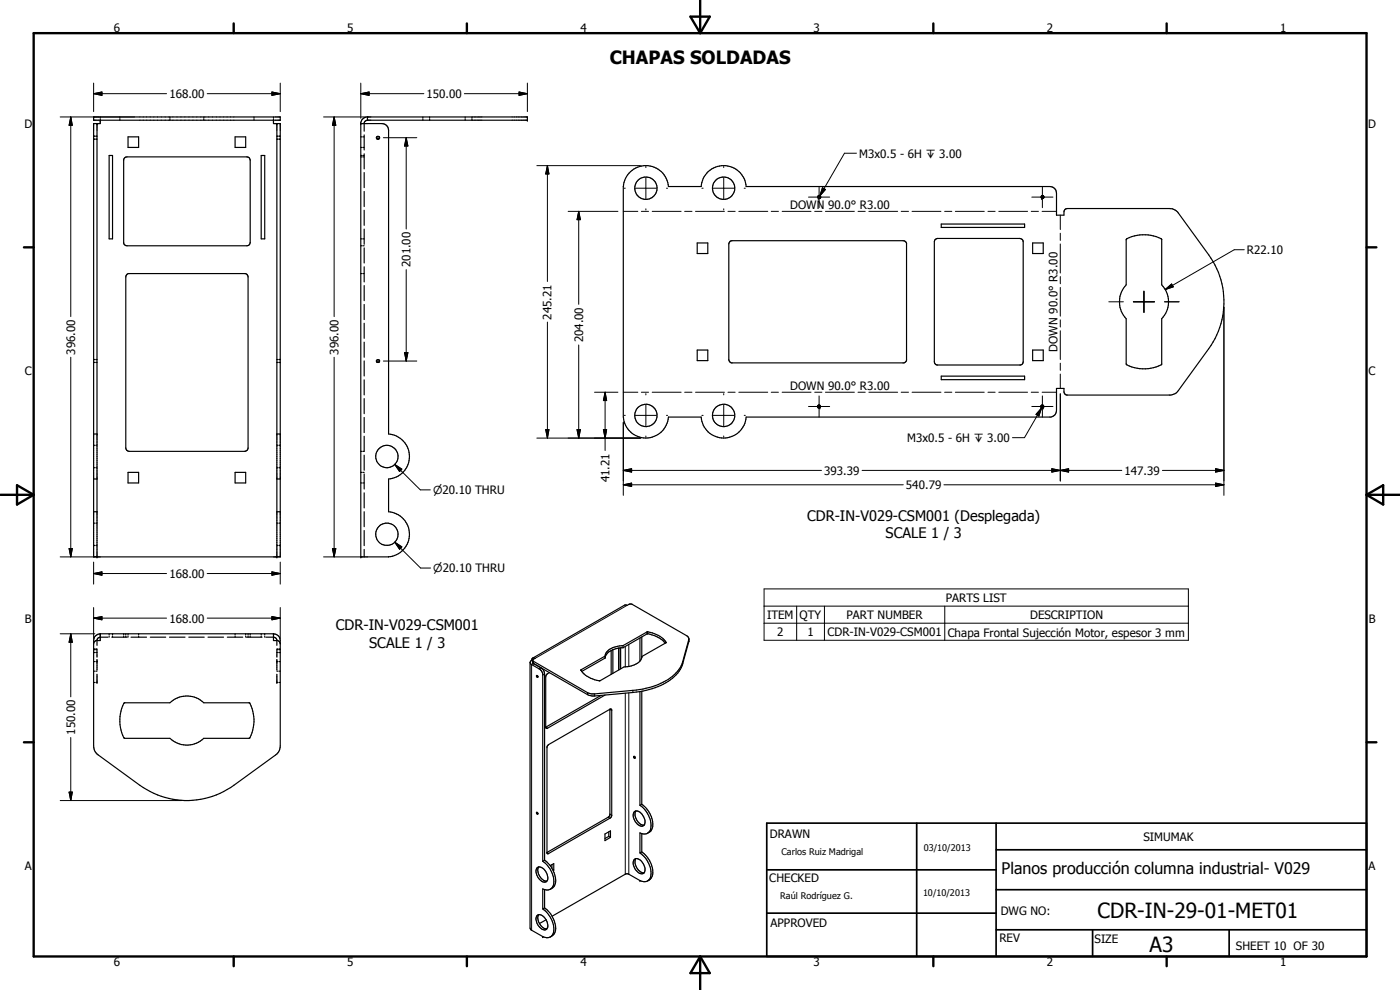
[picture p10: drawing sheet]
<svg xmlns="http://www.w3.org/2000/svg" width="420mm" height="297mm" viewBox="0 0 420 297" stroke-linecap="round" stroke-linejoin="round" font-family="sans-serif">
<g fill="none" stroke="#000" stroke-width=".35">
<path d="M28.1 35.1h56v1h-56zM29.1 37.1v130M30.1 35.7v1.4h-2v130h56v-130h-2v-1.4M30.1 35.1v.3M36 35.1v.3M36 35.7v.4M51 35.1v.3M51 35.7v.4M61.2 35.1v.3M61.2 35.7v.4M76.2 35.1v.3M76.2 35.7v.4"/>
<path d="M82.1 35.1v.3M83.1 37.1v130M110.3 36.1h48v-1h-48.4l-.9 .5-.7 1.1v130.4h8.3a6.8 6.8 0 0 0 6.3-6.8 6.8 6.8 0 0 0-6.3-6.8v-9.8a6.8 6.8 0 0 0 6.3-6.7 6.8 6.8 0 0 0-6.3-6.8v-91.1a2 2 0 0 0-2-2h-6.3M110.3 35.1v1M110.3 36.1l-.7 .2-.3 .6v2.5M126.9 35.1v.3M126.9 35.7v.4M128.9 35.1v.3M128.9 35.7v.4M139.6 35.1v.3M139.6 35.7v.4M141.6 35.1v.3"/>
<path d="M141.6 35.7v.4M28.1 40.9h.3M28.1 41.7h.3M28.8 40.9h.3M28.8 41.7h.3M32.8 46.7h1v25h-1zM37.3 47.5l.8-.4h36l.6 .2 .4 .8v24.7l-.2 .6-.8 .3h-36.4l-.6-.8v-25zM38.4 41.1h3.2v3.1h-3.2zM70.6 41.1h3.1v3.1h-3.1zM78.4 46.7h1v25h-1zM83.1 40.9h.3M83.1 41.7h.3"/>
<path d="M83.8 40.9h.3M83.8 41.7h.3M108.3 46.7h.3M108.3 44.2h.3M108.3 41.1h.3M108.3 47.1h.3M108.9 46.7h.4M108.9 44.2h.4M108.9 41.1h.4M108.9 47.1h.4M109.3 40.5v4.5M109.3 46.1v4.6"/>
<path d="M109.3 51.8v4.5M109.3 57.4v4.6M188.8 51.9a6.8 6.8 0 0 1 7.2-1.8 6.8 6.8 0 0 1 4.6 5.9h9.8a6.8 6.8 0 0 1 6.8-6.3 6.8 6.8 0 0 1 6.7 6.3h91.2a2 2 0 0 1 2 2v6.6h2.2l.1-1.5 .3-.3 .6-.2 31.6 .1 1.5 .9 9.3 12.9a24 24 0 0 1 0 28.1l-9.1 12.6-.9 .9-1.3 .4h-31.3l-.7-.5-.1-1.5h-2.2v6.6a1.98 1.98 0 0 1-1.7 2h-91.5a6.8 6.8 0 0 1-6.7 6.3 6.8 6.8 0 0 1-6.8-6.3h-9.8a6.8 6.8 0 0 1-6.8 6.3 6.8 6.8 0 0 1-6.7-6.3v-69.1a6.9 6.9 0 0 1 1.7-4.1zM108.3 71.7h.3M108.3 73.7h.3M108.9 71.7h.4M108.9 73.7h.4M109.3 63.1v4.5M109.3 68.7v4.6M109.3 74.4v4.5M209.2 72.9h3.2v3.2h-3.2zM219.1 72.4l.6-.2h51.3l.7 .2 .4 .6-.1 35.3-.7 .6-52-.1-.6-.9v-34.7z"/>
<path d="M280.6 71.9l.8-.4h24.7l.8 .4 .2 .7v35.9l-.4 .8-.4 .2h-25.1l-.7-.5-.1-36.4zM282.5 67.2h25v1h-25zM309.9 72.9h3.2v3.2h-3.2zM338.2 71.6a11.3 11.3 0 0 1 10.4 .2v13.7a7.3 7.3 0 0 1 0 10.1v13.7a11 11 0 0 1-10.6 0v-13.7a7.5 7.5 0 0 1 0-10.1v-13.6zM38.1 82.3l.5-.2h35l.7 .5 .2 51.8-.4 .8-.7 .2h-34.6l-.9-.5-.2-51.8zM108.3 82.1h.3M108.9 82.1h.4M109.3 80.1v4.5M109.3 85.7v4.5M109.3 91.4v4.5M109.3 97v4.5M28.1 107.9h.3"/>
<path d="M28.1 108.7h.3M28.8 107.9h.3M28.8 108.7h.3M83.1 107.9h.3M83.1 108.7h.3M83.8 107.9h.3M83.8 108.7h.3M109.3 102.7v4.5M109.3 108.3v4.5M109.3 114v4.5M109.3 119.6v4.5M209.2 105h3.2v3.2h-3.2z"/>
<path d="M282.5 112.9h25v1h-25zM309.9 105h3.2v3.2h-3.2zM28.1 130.2h1M28.1 133.6h.3M28.8 133.6h.3M83.1 130.2h1M83.1 133.6h.3M83.8 133.6h.3M108.3 135.4h.3M109.3 130.9v4.5h-.4M109.3 125.3v4.5M109.3 136.6v4.5"/>
<path d="M28.1 153.5h1M28.1 143.7h1M28.1 140.3h.3M28.1 157h.3M28.8 140.3h.3M28.8 157h.3M38.4 141.7h3.2v3.2h-3.2zM70.6 141.7h3.1v3.2h-3.1zM83.1 153.5h1M83.1 143.7h1M83.1 140.3h.3M83.1 157h.3"/>
<path d="M83.8 140.3h.3M83.8 157h.3M108.3 144.9h.3M108.3 141.7h.3M108.9 144.9h.4M108.9 141.7h.4M109.3 142.2v4.5M109.3 147.9v4.5M109.3 153.5v4.5M109.3 159.2v4.5M28.1 167h1M28.1 163.7h.3"/>
<path d="M28.8 163.7h.3M83.1 167h1M83.1 163.7h.3M83.8 163.7h.3M109.3 164.8v2.3M28.1 198.5h.3M28.1 194.9h.3M28.1 195.7h.3M28.1 194.7h.3M28.8 198.5h.3M28.8 194.9h.3M28.8 195.7h.3"/>
<path d="M28.8 194.7h.3M29.1 195.1v2.1M29.1 197.9v3.1M30.1 190.2a2.09 2.09 0 0 0-2 2v31.6l.3 1.3 1.1 1.4 12.5 9.1a24 24 0 0 0 28.2 0l12.5-9.1 1.2-1.4 .2-1.3v-31.6a2 2 0 0 0-2-2M30.1 190.2v2h-1.2l-.8 .8M30.1 190.2h52M32.4 191.2h-2.3l-.6 .2-.4 .5v1.7M32.8 190.2v.3M32.8 190.9v.3M33.6 191.2h4.6M33.8 190.2v.3M33.8 190.9v.3"/>
<path d="M37.1 190.2v.3M37.1 190.9v.3M37.7 190.2v.3M37.7 190.9v.3M38.4 190.2v.3M38.4 190.9v.3M39.3 191.2h4.7M41.6 190.2v.3M41.6 190.9v.3M45.1 191.2h4.6M50.9 191.2h4.6M56.7 191.2h4.6"/>
<path d="M62.4 191.2h4.7M68.2 191.2h4.6M70.6 190.2v.3M70.6 190.9v.3M73.7 190.2v.3M73.7 190.9v.3M74 191.2h4.6M74.5 190.2v.3M74.5 190.9v.3M75.1 190.2v.3M75.1 190.9v.3M78.4 190.2v.3"/>
<path d="M78.4 190.9v.3M79.4 190.2v.3M79.4 190.9v.3M79.8 191.2h2.3l.6 .2 .4 .5v1.7M82.1 190.2v2h1.2l.6 .4 .2 .6M83.1 195.1v2.1M83.1 197.9v3.1M83.1 198.5h.3M83.1 194.9h.3M83.1 195.7h.3M83.1 194.7h.3M83.8 198.5h.3"/>
<path d="M83.8 194.9h.3M83.8 195.7h.3M83.8 194.7h.3M159.1 198.8l.2 .5 2.7 1.5 .6 .7 .3 .8v56.1M159.1 198.8v79.7l.2 .5 3.6 2a2.23 2.23 0 0 0 2.6-.1 2.23 2.23 0 0 0 .7-2.6 8 8 0 0 0-3.3-5.6M159.5 198.2l-.4 .6M159.5 198.2l.3 .1M159.8 197.5l27.6-15.9 .8 .1 .8-.5 .6 .1 16.6 9.5a1.55 1.55 0 0 1 .5 1.8l-1.8 6.6a12.7 12.7 0 0 1-9.2 7.4l-2.8 .7-3 .5-11.4 1-1.6-.1-16.8-9.6M159.8 197.5h.8l-.8 .6M159.8 198.1v.7l.3 .3M159.8 197.5l-.3 .7M160.1 199.1l2.5 1.4 .5 .7 .3 1v55.9"/>
<path d="M181.6 196.8l-7.2 4.2a5.7 5.7 0 0 0 4.1 3l1.6 .3 7.2-4.2a5.4 5.4 0 0 0 5.3-2.8M181.6 196.8v.6M181.6 197.4l-7 4.1M183.4 195.2l-1.3 1-.5 1.2M183.4 195.2v7.1M183.9 194.9v7.1M185.7 194.4v6.6M186.3 194.4v6.3M187 193.7l7.2-4.1a2.65 2.65 0 0 1 2.2 .5 5.7 5.7 0 0 1 3.4 2.8l-7.2 4.1v.3M187 194.4l-1.7 .1-1.9 .7M187 193.7v.7M187 193.7a5.4 5.4 0 0 0-5.4 2.8v.3"/>
<path d="M192.1 191.4v6.9M192.6 191.1v6.2M199.7 193a8.5 8.5 0 0 0-5.5-2.8l-7.2 4.2M206.7 191.8l-1.8 6.7a11.4 11.4 0 0 1-7.4 6.9 29.2 29.2 0 0 1-7.6 1.7l-11.4 1.1-1.9-.3-16.6-9.5-.2-.3M28.1 204.8h.3M28.1 201.4h.3M28.8 201.4h.3M29.1 202.3v2.5h-.3M37.2 211l.2-.1h13.6a7.3 7.3 0 0 1 10.2 0h13.6a10.8 10.8 0 0 1 0 10.6h-13.6a7.3 7.3 0 0 1-10.2 0h-13.5a8.6 8.6 0 0 1-1.5-6.5l.5-2.4zM83.1 202.3v2.5h.3M83.1 201.4h.3M83.8 204.8h.3"/>
<path d="M83.8 201.4h.3M161.4 203.2h.1M164.9 201.8l-.8 .6-.3 .7v15.1M180.4 208.7l-16.6 9.5M181.6 208.5l-17.4 10.1-.4-.4M183 212.8v31.8l-.5 .6-18.3 10.6M192.1 207.5v34.1M192.6 207.4v33.9M164.3 223.8l18.7-11 .3-.1 .3 .3v31.8l-.4 .6-18.7 10.8-.3-.3zM190.2 227l.4 .1-.1 .4h-.2zM162.9 258.4a7 7 0 0 1 3 7.6 2.03 2.03 0 0 1-3 .7v6M163.4 258.1a7.4 7.4 0 0 1 3.1 7.4l-.6 .8-.7 .5"/>
<path d="M163.4 258.1l-.5 .3M165.1 259.7l1.1-.6v2M165.6 259.4v1.1M181.6 250.2l1.6-.9v1.9l-1.6 1zM182.7 249.6v1.4M182.7 251l.5 .2M182.7 251l-1.1 .6M190.2 258a1.5 1.5 0 0 1 2.4 .5 2.6 2.6 0 0 1 .5 3.5 2.87 2.87 0 0 1-3.1-3.2zM190.8 243.3a3.2 3.2 0 0 1 2.5 4.3M190.8 243.3a1.74 1.74 0 0 0-.5 2.6 2.33 2.33 0 0 0 2.6 1.9l.4-.2M190.8 243.3a3.2 3.2 0 0 0 2.5 4.3M190.8 257.6a3.2 3.2 0 0 0 2.5 4.3"/>
<path d="M192.1 241.6a7.2 7.2 0 0 1 3 7.6 2.11 2.11 0 0 1-3 .7v6M192.1 255.9a6.6 6.6 0 0 1 2.8 7.9 2.1 2.1 0 0 1-2.8 .4M192.6 255.6a7.4 7.4 0 0 1 3.1 7.4l-.6 .8-.8 .5M192.6 250.1v5.5M192.6 241.3a7.1 7.1 0 0 1 3.1 7.4l-.6 .8-.8 .5M192.6 255.6l-.5 .3M192.6 241.3l-.5 .3M161.1 260.5a1.81 1.81 0 0 1 2.8 1.1 2.17 2.17 0 0 1-.1 3 3.1 3.1 0 0 1-2.9-3.6zM161.1 274.8a1.5 1.5 0 0 1 2.3 .5 2.82 2.82 0 0 1 .6 3.5 2.5 2.5 0 0 1-3-2.2l-.1-1zM161.7 260.1a3.2 3.2 0 0 0 2.4 4.3M161.7 274.4a3.3 3.3 0 0 0 1.9 4.2l.5 .1M163.4 266.9v5.5"/>
<path d="M163.4 272.4a7 7 0 0 1 3 7.7l-1.2 1M163.4 272.4l-.5 .3M163.9 276l-2 1.1M165.9 260.9l.3 .2M166.2 261.1l-.2 .1M192.1 264.2l-3.6-2h-.7l-22.1 12.7M192.1 264.2h.1"/>
<circle cx="113.5" cy="41.3" r=".4"/>
<circle cx="193.8" cy="56.5" r="3.4"/>
<circle cx="217.2" cy="56.5" r="3.3"/>
<circle cx="245.8" cy="59.1" r=".41"/>
<circle cx="312.8" cy="59.1" r=".41"/>
<circle cx="113.5" cy="108.3" r=".41"/>
<circle cx="116.1" cy="137" r="3.4"/>
<circle cx="193.8" cy="124.7" r="3.3"/>
<circle cx="217.2" cy="124.6" r="3.4"/>
<circle cx="245.8" cy="122" r=".41"/>
<circle cx="312.8" cy="122" r=".41"/>
<circle cx="116.1" cy="160.3" r="3.4"/>
<circle cx="161.3" cy="202.9" r=".26"/>
<circle cx="161.2" cy="244" r=".27"/>
</g>
<g fill="#000">
<circle cx="29.1" cy="37.1" r=".18"/>
<circle cx="83.1" cy="37.1" r=".18"/>
<circle cx="108.3" cy="37.1" r=".18"/>
<circle cx="158.3" cy="35.1" r=".18"/>
<circle cx="158.3" cy="36.1" r=".18"/>
<circle cx="29.1" cy="167.1" r=".18"/>
<circle cx="83.1" cy="167.1" r=".18"/>
<circle cx="108.3" cy="167.1" r=".18"/>
<circle cx="29.1" cy="198.5" r=".18"/>
<circle cx="83.1" cy="198.5" r=".18"/>
<circle cx="29.1" cy="204.8" r=".18"/>
<circle cx="83.1" cy="204.8" r=".18"/>
<circle cx="183" cy="212.8" r=".18"/>
<circle cx="192.1" cy="264.2" r=".18"/>
<circle cx="162.9" cy="281" r=".18"/>
</g>
<g fill="none" stroke="#000" stroke-width=".3">
<path d="M18.1 35.1h22.3M21.2 35.1l.5 2.5h-1zM21.2 35.1v59.9M28.1 28.1l2.5-.5v1zM28.1 28.1h21.9M28.1 24.9v8.6M62.2 28.1h21.9M81.6 27.6l2.5 .5-2.5 .5zM84.1 24.9v8.6M97.1 35.1h12.6M100.3 35.1l.5 2.5h-1zM100.3 35.1v59.9"/>
<path d="M108.3 28.1l2.5-.5v1zM108.3 28.1h18.9M108.3 24.9v10.6M139.3 28.1h19M155.8 27.6l2.5 .5-2.5 .5zM158.3 24.9v8.6M28.1 40.8h.3M28.1 41.8h.3M28.8 40.8h.3M28.8 41.8h.3M83.1 40.8h.3M83.1 41.8h.3"/>
<path d="M83.8 40.8h.3M83.8 41.8h.3M113 41.1h.1M113 41.1a.5 .5 0 0 0 .4 .7 .5 .5 0 0 0 .5-.7M113.9 41.1h.1M115.1 41.3h10M121.9 41.3l.5 2.5h-1zM121.9 41.3v27.4M161.1 49.7h31.1M164.3 49.7l.4 2.5h-.9zM164.3 49.7v34.8M187.3 56.5h.4"/>
<path d="M190.7 56.5h6.3M193.8 50v.3M193.8 53.3v6.3M200 56.5h.4M210.6 56.5h.4M214 56.5h6.4M217.2 50v.3M217.2 53.3v6.3M223.3 56.5h.4M242.6 59.1h6.4M245.6 58.7h.1M245.6 59.6h.1"/>
<path d="M245.6 58.7h.5l.2 .3-.2 .6h-.5M245.8 56v6.3M246.8 56.3l.9 .6-1.7 1.9zM257 46h-3.6l-7.4 12.8M309.7 59.1h6.3M312.6 58.7h.1M312.6 59.6h.1M312.6 58.7a.51 .51 0 0 1 .7 .4 .51 .51 0 0 1-.7 .5M312.8 56v6.3M170.5 63.4h15M173.7 63.4l.5 2.5h-1zM173.7 63.4v27.9"/>
<path d="M187.1 63.4h4.3M192.5 63.4h2.1M193.8 62.7v.3M195.7 63.4h8.7M205.5 63.4h2.2M208.7 63.4h8.7M217.2 62.7v.3M218.5 63.4h2.1M221.7 63.4h8.7M231.5 63.4h2.1M234.7 63.4h8.7M244.5 63.4h2.2"/>
<path d="M247.7 63.4h8.7M257.5 63.4h2.2M260.8 63.4h8.6M270.5 63.4h2.2M273.7 63.4h8.7M283.5 63.4h2.2M286.7 63.4h8.7M296.5 63.4h2.2M299.8 63.4h8.6M309.5 63.4h2.1M312.7 63.4h4.4M318.2 64.6v4.3"/>
<path d="M318.2 70v2.1M318.2 73.2v8.7M373.4 74.9h-3l-20.7 12M121.9 80.9v27.4M164.3 96.6v34.8M318.2 83v2.1M318.2 86.2v8.7M318.2 96v2.1M318.2 99.2v8.7M332.8 90.6h4.3M340.1 90.6h6.4M343.3 87.4v6.3"/>
<path d="M349.5 90.6h4.4M349.7 86.9l1.9-1.7 .5 .9zM367.3 92.2v56.4M21.2 107.2v59.9M28.1 107.8h.3M28.1 108.8h.3M28.8 107.8h.3M28.8 108.8h.3M83.1 107.8h.3M83.1 108.8h.3M83.8 107.8h.3M83.8 108.8h.3"/>
<path d="M100.3 107.2v59.9M113 108.1v.5l.4 .2 .5-.2v-.5M113.9 108.1h.1M115.1 108.3h10M121.4 105.8h1l-.5 2.5zM173.7 103.5v27.9M178.4 117.7h7.1M181.6 117.7l.5 2.5h-1zM181.6 117.7v17.5M187.1 117.7h4.3M192.5 117.7h2.1M193.8 118.1v.4"/>
<path d="M195.7 117.7h8.7M205.5 117.7h2.2M208.7 117.7h8.7M217.2 118.1v.4M218.5 117.7h2.1M221.7 117.7h8.7M231.5 117.7h2.1M234.7 117.7h8.7M244.5 117.7h2.2M245.8 118.8v6.3M247.7 117.7h8.7M257.5 117.7h2.2"/>
<path d="M260.8 117.7h8.6M270.5 117.7h2.2M273.7 117.7h8.7M283.5 117.7h2.2M286.7 117.7h8.7M296.5 117.7h2.2M299.8 117.7h8.6M309.5 117.7h2.1M312.7 117.7h4.4M312.8 118.8v6.3M318.2 109v2.1M318.2 112.2v4.3"/>
<path d="M318.2 118.2v26.1M118.5 139.4l2.1 1.4-.7 .7zM118.5 139.4l7.6 7.6h3M161.1 131.4h31.1M163.8 128.9h.9l-.4 2.5zM173.2 128.9h1l-.5 2.5zM181.1 128.9h1l-.5 2.5zM187.1 126.7v21.9M187.3 124.6h.4M190.7 124.6h6.3M193.8 121.5v6.3M193.8 130.8v.4"/>
<path d="M200 124.6h.4M210.6 124.6h.4M214 124.6h6.4M217.2 121.5v6.3M217.2 130.8v.4M223.3 124.6h.4M242.6 122h6.4M246.1 122.4h.1M246.1 121.5a.5 .5 0 0 0-.7 .5 .5 .5 0 0 0 .7 .4M309.7 122h6.3M312.6 122.4l-.8 2.4-.9-.5zM312.6 122.4h.5"/>
<path d="M312.6 122.4l-5.1 8.9h-3.6M313.1 122.4h.1M313.1 121.5a.51 .51 0 0 0-.7 .2 .51 .51 0 0 0 .2 .7M187.1 141.1l2.5-.5v1zM187.1 145.5l2.5-.6v1.1zM187.1 141.1h59.4M187.1 145.5h84M258.7 141.1h78M283.3 145.5h84M315.7 140.6l2.5 .5-2.5 .5zM318.2 141.1l2.5-.5v1zM348.9 141.1h18.4"/>
<path d="M364.8 140.6l2.5 .5-2.5 .5zM364.8 144.9l2.5 .6-2.5 .5zM18.1 167.1h10.4M20.7 164.6h1l-.5 2.5zM28.1 172.1l2.5-.5v1zM28.1 168.7v6.6M28.1 172.1h21.9M62.2 172.1h21.9M81.6 171.6l2.5 .5-2.5 .5zM84.1 168.7v6.6M97.1 167.1h11.6M99.8 164.6h1l-.5 2.5z"/>
<path d="M118.5 162.7l2.1 1.4-.7 .7zM118.5 162.7l7.7 7.7h3M229.3 176.7h127.3v15.4h-127.3zM18.1 190.2h10.4M21.2 190.2l.5 2.5h-1zM21.2 190.2v18.9M28.1 185.5l2.5-.5v1zM28.1 194.9h.3M28.1 195.8h.3M28.1 182.3v9.3M28.1 185.5h21.9M28.8 194.9h.3"/>
<path d="M28.8 195.8h.3M62.2 185.5h21.9M81.6 185l2.5 .5-2.5 .5zM83.1 194.9h.3M83.1 195.8h.3M83.8 194.9h.3M83.8 195.8h.3M84.1 182.3v9.3M160.1 199.1h.1M160.1 198.4v.7M160.1 199.1l-.6 .3v79.7M187.7 194v6.1"/>
<path d="M188.2 181.7l-27.6 15.8M188.7 193.3v6.6M194.2 189.6v.6M194.4 189.6v.6M199.9 192.7v.1M204.9 198.5v.7M206.7 191.9v.7M229.3 181.9h127.3M229.3 187h127.3M239.1 181.9v10.2M247.4 181.9v10.2M283.5 181.9v10.2"/>
<path d="M162.4 200.4l-.6 .3M163.4 202.2l-.5 .3M163.8 218.2l.5 .3M174.4 201v.2M176.3 207.8v.6M178.5 208.2v.6M183 212.8l.6 .3M187.7 208v54.3M188.7 207.9v54.4M189.9 207.1v.7M20.7 237.7h1l-.5 2.5zM21.2 221.3v18.9"/>
<path d="M18.1 240.2h36.4M164.2 255.8l.5 .3M182.5 245.2l.5 .3M183 244.3l.6 .3"/>
</g>
<g fill="none" stroke="#000" stroke-width=".71">
<path d="M10.1 9.9h400v277.1h-400zM70.1 7v2.9M140.1 7v2.9M207.2 5h5.8l-2.9 4.9zM210.1 0v9.9M280.1 7v2.9M350.1 7v2.9M7.2 74.2h2.9M410.1 74.2h3M.1 148.5h10M5.1 145.6l5 2.9-5 2.9zM410.1 148.5h10"/>
<path d="M410.1 148.5l5-2.9v5.8zM7.2 222.7h2.9M410.1 222.7h3M70.1 287v2.9M140.1 287v2.9M210.1 287v10M210.1 287l2.9 5h-5.8zM280.1 287v2.9M350.1 287v2.9"/>
</g>
<path d="M230.1 247h180v40h-180zM275.1 247v40M298.9 255h111.2M298.9 247v40M230.1 274h68.8M230.1 261h68.8M298.9 279h111.2M298.9 267h111.2M327.9 279v8M368.9 279v8" fill="none" stroke="#000" stroke-width=".51"/>
<g fill="#000">
<path d="M21.2 35.1l.5 2.5h-1zM28.1 28.1l2.5-.5v1zM81.6 27.6l2.5 .5-2.5 .5zM100.3 35.1l.5 2.5h-1zM108.3 28.1l2.5-.5v1zM155.8 27.6l2.5 .5-2.5 .5zM121.9 41.3l.5 2.5h-1zM164.3 49.7l.4 2.5h-.9zM246.8 56.3l.9 .6-1.7 1.9zM173.7 63.4l.5 2.5h-1zM349.7 86.9l1.9-1.7 .5 .9zM121.4 105.8h1l-.5 2.5z"/>
<path d="M163.8 128.9h.9l-.4 2.5zM173.2 128.9h1l-.5 2.5zM181.1 128.9h1l-.5 2.5zM181.6 117.7l.5 2.5h-1zM312.6 122.4l-.8 2.4-.9-.5zM118.5 139.4l2.1 1.4-.7 .7zM187.1 141.1l2.5-.5v1zM187.1 145.5l2.5-.6v1.1zM315.7 140.6l2.5 .5-2.5 .5zM318.2 141.1l2.5-.5v1zM364.8 140.6l2.5 .5-2.5 .5zM364.8 144.9l2.5 .6-2.5 .5z"/>
<path d="M20.7 164.6h1l-.5 2.5zM28.1 172.1l2.5-.5v1zM81.6 171.6l2.5 .5-2.5 .5zM99.8 164.6h1l-.5 2.5zM118.5 162.7l2.1 1.4-.7 .7zM21.2 190.2l.5 2.5h-1zM28.1 185.5l2.5-.5v1zM81.6 185l2.5 .5-2.5 .5zM20.7 237.7h1l-.5 2.5z"/>
</g>
<g font-size="6.3">
<text x="329.4" y="275.4">CDR-IN-29-01-MET01</text>
<text x="345" y="285.6">A3</text>
</g>
<text font-size="5.5" x="183" y="19.1">CHAPAS SOLDADAS</text>
<text font-size="4.8" x="300.6" y="262.1">Planos producción columna industrial- V029</text>
<g font-size="4.4">
<text x="242.2" y="156.3">CDR-IN-V029-CSM001 (Desplegada)</text>
<text x="265.8" y="161.5">SCALE 1 / 3</text>
<text x="100.8" y="189.1">CDR-IN-V029-CSM001</text>
<text x="110.8" y="194.4">SCALE 1 / 3</text>
</g>
<g font-size="3.5">
<text x="34.2" y="9.6">6</text>
<text x="104.2" y="9.6">5</text>
<text x="174.2" y="9.6">4</text>
<text x="244.2" y="9.6">3</text>
<text x="314.2" y="9.6">2</text>
<text x="384.2" y="9.6">1</text>
<text x="50.8" y="29.4">168.00</text>
<text x="128" y="29.4">150.00</text>
<text x="7.3" y="38.4">D</text>
<text x="410.6" y="38.4">D</text>
<text x="257.8" y="47.3">M3x0.5 - 6H x 3.00</text>
<text x="237.1" y="62.6">DOWN 90.0° R3.00</text>
<text x="374.2" y="76.2">R22.10</text>
<text x="123.2" y="80.1" transform="rotate(-90 123.2 80.1)">201.00</text>
<text x="165.6" y="95.9" transform="rotate(-90 165.6 95.9)">245.21</text>
<text x="22.5" y="106.4" transform="rotate(-90 22.5 106.4)">396.00</text>
<text x="101.6" y="106.4" transform="rotate(-90 101.6 106.4)">396.00</text>
<text x="175" y="102.7" transform="rotate(-90 175 102.7)">204.00</text>
<text x="317.4" y="105.5" transform="rotate(-90 317.4 105.5)">DOWN 90.0° R3.00</text>
<text x="7.4" y="112.6">C</text>
<text x="410.7" y="112.6">C</text>
<text x="237.1" y="116.9">DOWN 90.0° R3.00</text>
<text x="272.2" y="132.6">M3x0.5 - 6H x 3.00</text>
<text x="247.3" y="142.5">393.39</text>
<text x="337.5" y="142.5">147.39</text>
<text x="182.9" y="144.7" transform="rotate(-90 182.9 144.7)">41.21</text>
<text x="271.9" y="146.8">540.79</text>
<text x="50.8" y="173.4">168.00</text>
<text x="230.2" y="185.7">ITEM</text>
<text x="240" y="185.7">QTY</text>
<text x="254.1" y="185.7">PART NUMBER</text>
<text x="283.8" y="180.6">PARTS LIST</text>
<text x="309.1" y="185.7">DESCRIPTION</text>
<text x="7.4" y="186.9">B</text>
<text x="50.8" y="186.8">168.00</text>
<text x="233.2" y="190.9">2</text>
<text x="242.3" y="190.8">1</text>
<text x="248.3" y="190.9">CDR-IN-V029-CSM001</text>
<text x="284.4" y="191">Chapa Frontal Sujección Motor, espesor 3 mm</text>
<text x="410.8" y="186.9">B</text>
<text x="22.5" y="220.5" transform="rotate(-90 22.5 220.5)">150.00</text>
<text x="231" y="251.5">DRAWN</text>
<text x="343.1" y="252.3">SIMUMAK</text>
<text x="7.4" y="261.1">A</text>
<text x="410.7" y="261.1">A</text>
<text x="230.9" y="264.6">CHECKED</text>
<text x="300.3" y="274.5">DWG NO:</text>
<text x="231.3" y="278.3">APPROVED</text>
<text x="299.9" y="282.6">REV</text>
<text x="328.5" y="283.1">SIZE</text>
<text x="370.9" y="285.1">SHEET 10 OF 30</text>
<text x="34.2" y="289.9">6</text>
<text x="104.2" y="289.9">5</text>
<text x="174.2" y="289.9">4</text>
<text x="244.2" y="289.9">3</text>
<text x="314.2" y="289.9">2</text>
<text x="384.2" y="289.9">1</text>
</g>
<g font-size="3.3">
<text x="130" y="148.3">n20.10 THRU</text>
<text x="130" y="171.7">n20.10 THRU</text>
</g>
<g font-size="2.7">
<text x="234.5" y="256.6">Carlos Ruiz Madrigal</text>
<text x="277.2" y="255.3">03/10/2013</text>
<text x="234.1" y="269.7">Raúl Rodríguez G.</text>
<text x="277" y="268.7">10/10/2013</text>
</g>
</svg>
